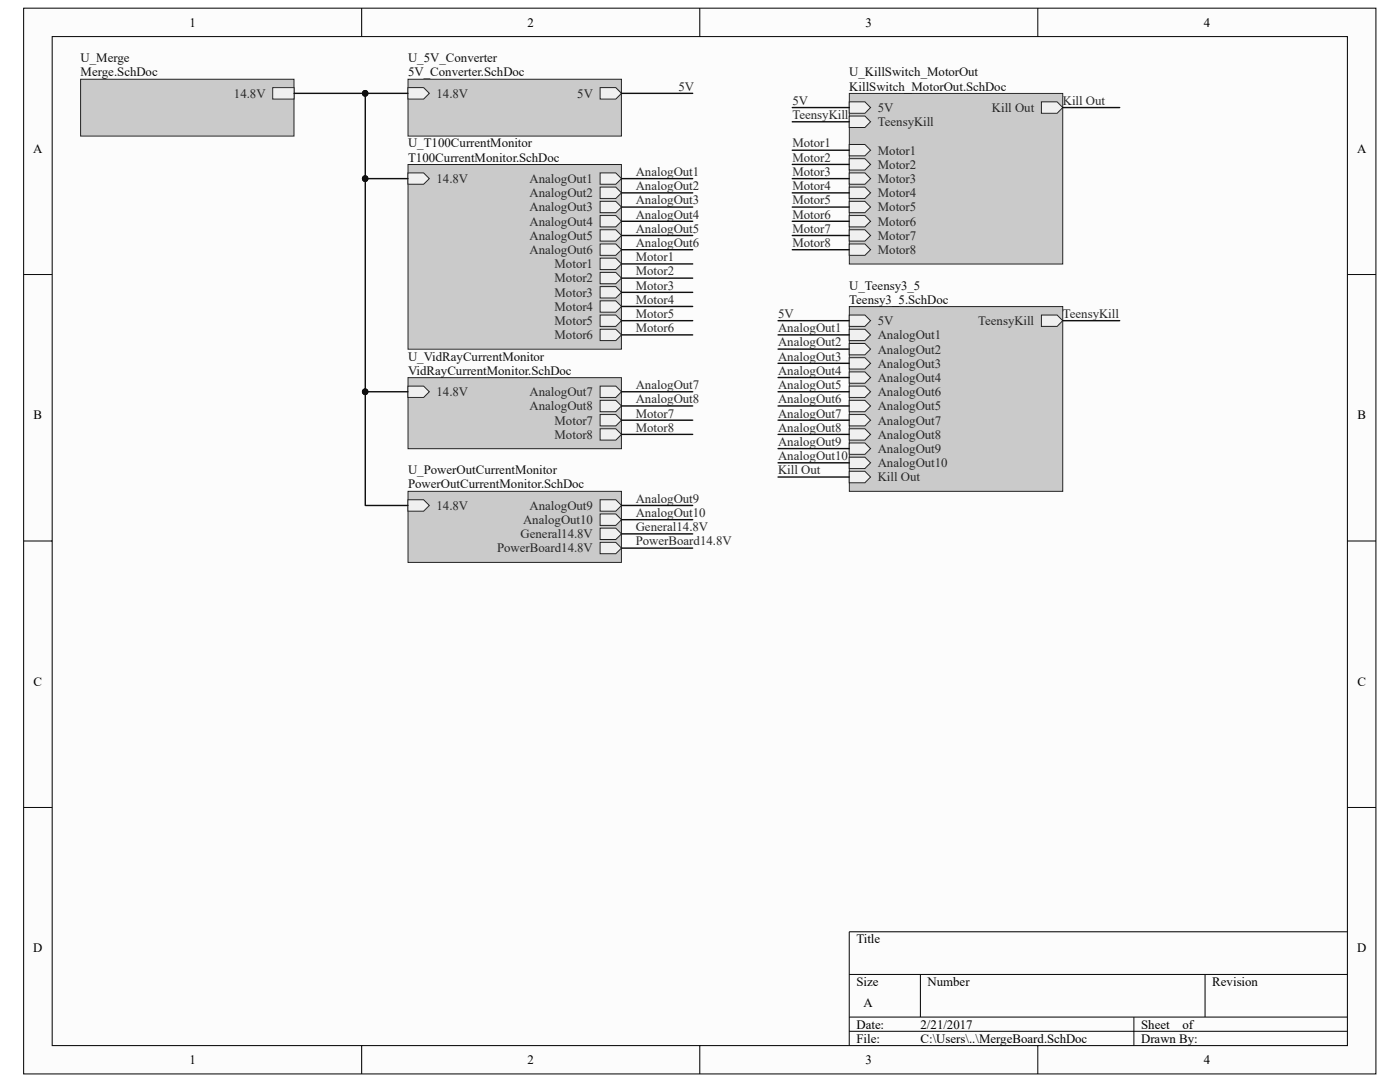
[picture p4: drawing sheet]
<svg xmlns="http://www.w3.org/2000/svg" width="279mm" height="216mm" viewBox="0 0 279 216" stroke-linecap="round" stroke-linejoin="round" font-family="sans-serif">
<path d="M4.7 1.7h269.9v212.6h-269.9z" fill="#fcfcfc"/>
<path d="M4.7 1.6h269.9v212.7h-269.9z" fill="none" stroke="#000" stroke-width=".2"/>
<path d="M10.4 7.3h258.5v201.3h-258.5z" fill="#fcfcfc"/>
<g fill="none" stroke="#000" stroke-width=".2">
<path d="M10.4 7.3h258.5v201.3h-258.5zM72.2 1.6v5.7M139.7 1.6v5.7M207.1 1.6v5.7M4.7 54.8h5.7M268.9 54.8h5.7M4.7 107.9h5.7M268.9 107.9h5.7M4.7 161.1h5.7M268.9 161.1h5.7M169.5 194.4h99.4M183.7 194.4v8.5"/>
<path d="M240.5 194.4v8.5M268.9 185.9h-99.4v22.7M72.2 208.6v5.7M139.7 208.6v5.7M169.5 202.9h99.4M169.5 205.8h99.4M207.1 208.6v5.7M226.3 202.9v5.7"/>
</g>
<path d="M81.4 15.8h42.6v11.4h-42.6z" fill="#cacaca"/>
<path d="M81.4 15.8h42.6v11.4h-42.6z" fill="none" stroke="#262626" stroke-width=".2"/>
<path d="M81.4 17.5h3.1l1.2 1.1-1.2 1.2h-3.1z" fill-rule="evenodd" fill="#f0f0f0"/>
<path d="M81.4 17.5h3.1l1.2 1.1-1.2 1.2h-3.1z" fill="none" stroke="#262626" stroke-width=".2"/>
<path d="M119.8 17.5h3.1l1.1 1.1-1.1 1.2h-3.1z" fill-rule="evenodd" fill="#f0f0f0"/>
<path d="M119.8 17.5h3.1l1.1 1.1-1.1 1.2h-3.1z" fill="none" stroke="#262626" stroke-width=".2"/>
<path d="M81.4 32.9h42.6v36.8h-42.6z" fill="#cacaca"/>
<path d="M81.4 32.8h42.6v36.9h-42.6z" fill="none" stroke="#262626" stroke-width=".2"/>
<path d="M119.8 34.5h3.1l1.1 1.1-1.1 1.2h-3.1z" fill-rule="evenodd" fill="#f0f0f0"/>
<path d="M119.8 34.5h3.1l1.1 1.1-1.1 1.2h-3.1z" fill="none" stroke="#262626" stroke-width=".2"/>
<path d="M119.8 37.3h3.1l1.1 1.2-1.1 1.1h-3.1z" fill-rule="evenodd" fill="#f0f0f0"/>
<path d="M119.8 37.3h3.1l1.1 1.2-1.1 1.1h-3.1z" fill="none" stroke="#262626" stroke-width=".2"/>
<path d="M119.8 40.2h3.1l1.1 1.1-1.1 1.1h-3.1z" fill-rule="evenodd" fill="#f0f0f0"/>
<path d="M119.8 40.2h3.1l1.1 1.1-1.1 1.1h-3.1z" fill="none" stroke="#262626" stroke-width=".2"/>
<path d="M119.8 43h3.1l1.1 1.2-1.1 1.1h-3.1z" fill-rule="evenodd" fill="#f0f0f0"/>
<path d="M119.8 43h3.1l1.1 1.2-1.1 1.1h-3.1z" fill="none" stroke="#262626" stroke-width=".2"/>
<path d="M119.8 45.8h3.1l1.1 1.2-1.1 1.1h-3.1z" fill-rule="evenodd" fill="#f0f0f0"/>
<path d="M119.8 45.8h3.1l1.1 1.2-1.1 1.1h-3.1z" fill="none" stroke="#262626" stroke-width=".2"/>
<path d="M119.8 48.7h3.1l1.1 1.1-1.1 1.1h-3.1z" fill-rule="evenodd" fill="#f0f0f0"/>
<path d="M119.8 48.7h3.1l1.1 1.1-1.1 1.1h-3.1z" fill="none" stroke="#262626" stroke-width=".2"/>
<path d="M119.8 51.5h3.1l1.1 1.2-1.1 1.1h-3.1z" fill-rule="evenodd" fill="#f0f0f0"/>
<path d="M119.8 51.5h3.1l1.1 1.2-1.1 1.1h-3.1z" fill="none" stroke="#262626" stroke-width=".2"/>
<path d="M119.8 54.4h3.1l1.1 1.1-1.1 1.1h-3.1z" fill-rule="evenodd" fill="#f0f0f0"/>
<path d="M119.8 54.4h3.1l1.1 1.1-1.1 1.1h-3.1z" fill="none" stroke="#262626" stroke-width=".2"/>
<path d="M119.8 57.2h3.1l1.1 1.1-1.1 1.2h-3.1z" fill-rule="evenodd" fill="#f0f0f0"/>
<path d="M119.8 57.2h3.1l1.1 1.1-1.1 1.2h-3.1z" fill="none" stroke="#262626" stroke-width=".2"/>
<path d="M119.8 60h3.1l1.1 1.2-1.1 1.1h-3.1z" fill-rule="evenodd" fill="#f0f0f0"/>
<path d="M119.8 60h3.1l1.1 1.2-1.1 1.1h-3.1z" fill="none" stroke="#262626" stroke-width=".2"/>
<path d="M119.8 62.9h3.1l1.1 1.1-1.1 1.1h-3.1z" fill-rule="evenodd" fill="#f0f0f0"/>
<path d="M119.8 62.9h3.1l1.1 1.1-1.1 1.1h-3.1z" fill="none" stroke="#262626" stroke-width=".2"/>
<path d="M119.8 65.7h3.1l1.1 1.1-1.1 1.2h-3.1z" fill-rule="evenodd" fill="#f0f0f0"/>
<path d="M119.8 65.7h3.1l1.1 1.1-1.1 1.2h-3.1z" fill="none" stroke="#262626" stroke-width=".2"/>
<path d="M81.4 34.5h3.1l1.2 1.1-1.2 1.2h-3.1z" fill-rule="evenodd" fill="#f0f0f0"/>
<path d="M81.4 34.5h3.1l1.2 1.1-1.2 1.2h-3.1z" fill="none" stroke="#262626" stroke-width=".2"/>
<path d="M81.4 75.4h42.6v14.1h-42.6z" fill="#cacaca"/>
<path d="M81.4 75.4h42.6v14.1h-42.6z" fill="none" stroke="#262626" stroke-width=".2"/>
<path d="M119.8 77h3.1l1.1 1.2-1.1 1.1h-3.1z" fill-rule="evenodd" fill="#f0f0f0"/>
<path d="M119.8 77h3.1l1.1 1.2-1.1 1.1h-3.1z" fill="none" stroke="#262626" stroke-width=".2"/>
<path d="M119.8 79.9h3.1l1.1 1.1-1.1 1.1h-3.1z" fill-rule="evenodd" fill="#f0f0f0"/>
<path d="M119.8 79.9h3.1l1.1 1.1-1.1 1.1h-3.1z" fill="none" stroke="#262626" stroke-width=".2"/>
<path d="M119.8 82.7h3.1l1.1 1.1-1.1 1.2h-3.1z" fill-rule="evenodd" fill="#f0f0f0"/>
<path d="M119.8 82.7h3.1l1.1 1.1-1.1 1.2h-3.1z" fill="none" stroke="#262626" stroke-width=".2"/>
<path d="M119.8 85.6h3.1l1.1 1.1-1.1 1.1h-3.1z" fill-rule="evenodd" fill="#f0f0f0"/>
<path d="M119.8 85.6h3.1l1.1 1.1-1.1 1.1h-3.1z" fill="none" stroke="#262626" stroke-width=".2"/>
<path d="M81.4 77h3.1l1.2 1.2-1.2 1.1h-3.1z" fill-rule="evenodd" fill="#f0f0f0"/>
<path d="M81.4 77h3.1l1.2 1.2-1.2 1.1h-3.1z" fill="none" stroke="#262626" stroke-width=".2"/>
<path d="M81.4 98.1h42.6v14.1h-42.6z" fill="#cacaca"/>
<path d="M81.4 98h42.6v14.2h-42.6z" fill="none" stroke="#262626" stroke-width=".2"/>
<path d="M119.8 105.4h3.1l1.1 1.1-1.1 1.2h-3.1z" fill-rule="evenodd" fill="#f0f0f0"/>
<path d="M119.8 105.4h3.1l1.1 1.1-1.1 1.2h-3.1z" fill="none" stroke="#262626" stroke-width=".2"/>
<path d="M119.8 108.2h3.1l1.1 1.2-1.1 1.1h-3.1z" fill-rule="evenodd" fill="#f0f0f0"/>
<path d="M119.8 108.2h3.1l1.1 1.2-1.1 1.1h-3.1z" fill="none" stroke="#262626" stroke-width=".2"/>
<path d="M81.4 99.7h3.1l1.2 1.2-1.2 1.1h-3.1z" fill-rule="evenodd" fill="#f0f0f0"/>
<path d="M81.4 99.7h3.1l1.2 1.2-1.2 1.1h-3.1z" fill="none" stroke="#262626" stroke-width=".2"/>
<path d="M119.8 99.7h3.1l1.1 1.2-1.1 1.1h-3.1z" fill-rule="evenodd" fill="#f0f0f0"/>
<path d="M119.8 99.7h3.1l1.1 1.2-1.1 1.1h-3.1z" fill="none" stroke="#262626" stroke-width=".2"/>
<path d="M119.8 102.6h3.1l1.1 1.1-1.1 1.1h-3.1z" fill-rule="evenodd" fill="#f0f0f0"/>
<path d="M119.8 102.6h3.1l1.1 1.1-1.1 1.1h-3.1z" fill="none" stroke="#262626" stroke-width=".2"/>
<path d="M169.5 61.2h42.6v36.8h-42.6z" fill="#cacaca"/>
<path d="M169.5 61.2h42.6v36.8h-42.6z" fill="none" stroke="#262626" stroke-width=".2"/>
<path d="M169.5 62.9h3.1l1.1 1.1-1.1 1.1h-3.1z" fill-rule="evenodd" fill="#f0f0f0"/>
<path d="M169.5 62.9h3.1l1.1 1.1-1.1 1.1h-3.1z" fill="none" stroke="#262626" stroke-width=".2"/>
<path d="M207.8 62.9h3.2l1.1 1.1-1.1 1.1h-3.2z" fill-rule="evenodd" fill="#f0f0f0"/>
<path d="M207.8 62.9h3.2l1.1 1.1-1.1 1.1h-3.2z" fill="none" stroke="#262626" stroke-width=".2"/>
<path d="M169.5 65.7h3.1l1.1 1.1-1.1 1.2h-3.1z" fill-rule="evenodd" fill="#f0f0f0"/>
<path d="M169.5 65.7h3.1l1.1 1.1-1.1 1.2h-3.1z" fill="none" stroke="#262626" stroke-width=".2"/>
<path d="M169.5 68.5h3.1l1.1 1.2-1.1 1.1h-3.1z" fill-rule="evenodd" fill="#f0f0f0"/>
<path d="M169.5 68.5h3.1l1.1 1.2-1.1 1.1h-3.1z" fill="none" stroke="#262626" stroke-width=".2"/>
<path d="M169.5 71.4h3.1l1.1 1.1-1.1 1.1h-3.1z" fill-rule="evenodd" fill="#f0f0f0"/>
<path d="M169.5 71.4h3.1l1.1 1.1-1.1 1.1h-3.1z" fill="none" stroke="#262626" stroke-width=".2"/>
<path d="M169.5 74.2h3.1l1.1 1.1-1.1 1.2h-3.1z" fill-rule="evenodd" fill="#f0f0f0"/>
<path d="M169.5 74.2h3.1l1.1 1.1-1.1 1.2h-3.1z" fill="none" stroke="#262626" stroke-width=".2"/>
<path d="M169.5 77h3.1l1.1 1.2-1.1 1.1h-3.1z" fill-rule="evenodd" fill="#f0f0f0"/>
<path d="M169.5 77h3.1l1.1 1.2-1.1 1.1h-3.1z" fill="none" stroke="#262626" stroke-width=".2"/>
<path d="M169.5 79.9h3.1l1.1 1.1-1.1 1.1h-3.1z" fill-rule="evenodd" fill="#f0f0f0"/>
<path d="M169.5 79.9h3.1l1.1 1.1-1.1 1.1h-3.1z" fill="none" stroke="#262626" stroke-width=".2"/>
<path d="M169.5 82.7h3.1l1.1 1.1-1.1 1.2h-3.1z" fill-rule="evenodd" fill="#f0f0f0"/>
<path d="M169.5 82.7h3.1l1.1 1.1-1.1 1.2h-3.1z" fill="none" stroke="#262626" stroke-width=".2"/>
<path d="M169.5 85.6h3.1l1.1 1.1-1.1 1.1h-3.1z" fill-rule="evenodd" fill="#f0f0f0"/>
<path d="M169.5 85.6h3.1l1.1 1.1-1.1 1.1h-3.1z" fill="none" stroke="#262626" stroke-width=".2"/>
<path d="M169.5 94h3.1l1.1 1.2-1.1 1.1h-3.1z" fill-rule="evenodd" fill="#f0f0f0"/>
<path d="M169.5 94h3.1l1.1 1.2-1.1 1.1h-3.1z" fill="none" stroke="#262626" stroke-width=".2"/>
<path d="M169.5 88.4h3.1l1.1 1.1-1.1 1.2h-3.1z" fill-rule="evenodd" fill="#f0f0f0"/>
<path d="M169.5 88.4h3.1l1.1 1.1-1.1 1.2h-3.1z" fill="none" stroke="#262626" stroke-width=".2"/>
<path d="M169.5 91.2h3.1l1.1 1.2-1.1 1.1h-3.1z" fill-rule="evenodd" fill="#f0f0f0"/>
<path d="M169.5 91.2h3.1l1.1 1.2-1.1 1.1h-3.1z" fill="none" stroke="#262626" stroke-width=".2"/>
<path d="M169.5 18.7h42.6v34h-42.6z" fill="#cacaca"/>
<path d="M169.5 18.6h42.6v34.1h-42.6z" fill="none" stroke="#262626" stroke-width=".2"/>
<path d="M169.5 48.7h3.1l1.1 1.1-1.1 1.1h-3.1z" fill-rule="evenodd" fill="#f0f0f0"/>
<path d="M169.5 48.7h3.1l1.1 1.1-1.1 1.1h-3.1z" fill="none" stroke="#262626" stroke-width=".2"/>
<path d="M169.5 45.8h3.1l1.1 1.2-1.1 1.1h-3.1z" fill-rule="evenodd" fill="#f0f0f0"/>
<path d="M169.5 45.8h3.1l1.1 1.2-1.1 1.1h-3.1z" fill="none" stroke="#262626" stroke-width=".2"/>
<path d="M169.5 23.2h3.1l1.1 1.1-1.1 1.1h-3.1z" fill-rule="evenodd" fill="#f0f0f0"/>
<path d="M169.5 23.2h3.1l1.1 1.1-1.1 1.1h-3.1z" fill="none" stroke="#262626" stroke-width=".2"/>
<path d="M207.8 20.3h3.2l1.1 1.2-1.1 1.1h-3.2z" fill-rule="evenodd" fill="#f0f0f0"/>
<path d="M207.8 20.3h3.2l1.1 1.2-1.1 1.1h-3.2z" fill="none" stroke="#262626" stroke-width=".2"/>
<path d="M169.5 28.8h3.1l1.1 1.2-1.1 1.1h-3.1z" fill-rule="evenodd" fill="#f0f0f0"/>
<path d="M169.5 28.8h3.1l1.1 1.2-1.1 1.1h-3.1z" fill="none" stroke="#262626" stroke-width=".2"/>
<path d="M169.5 31.7h3.1l1.1 1.1-1.1 1.1h-3.1z" fill-rule="evenodd" fill="#f0f0f0"/>
<path d="M169.5 31.7h3.1l1.1 1.1-1.1 1.1h-3.1z" fill="none" stroke="#262626" stroke-width=".2"/>
<path d="M169.5 34.5h3.1l1.1 1.1-1.1 1.2h-3.1z" fill-rule="evenodd" fill="#f0f0f0"/>
<path d="M169.5 34.5h3.1l1.1 1.1-1.1 1.2h-3.1z" fill="none" stroke="#262626" stroke-width=".2"/>
<path d="M169.5 37.3h3.1l1.1 1.2-1.1 1.1h-3.1z" fill-rule="evenodd" fill="#f0f0f0"/>
<path d="M169.5 37.3h3.1l1.1 1.2-1.1 1.1h-3.1z" fill="none" stroke="#262626" stroke-width=".2"/>
<path d="M169.5 40.2h3.1l1.1 1.1-1.1 1.1h-3.1z" fill-rule="evenodd" fill="#f0f0f0"/>
<path d="M169.5 40.2h3.1l1.1 1.1-1.1 1.1h-3.1z" fill="none" stroke="#262626" stroke-width=".2"/>
<path d="M169.5 43h3.1l1.1 1.2-1.1 1.1h-3.1z" fill-rule="evenodd" fill="#f0f0f0"/>
<path d="M169.5 43h3.1l1.1 1.2-1.1 1.1h-3.1z" fill="none" stroke="#262626" stroke-width=".2"/>
<path d="M169.5 20.3h3.1l1.1 1.2-1.1 1.1h-3.1z" fill-rule="evenodd" fill="#f0f0f0"/>
<path d="M169.5 20.3h3.1l1.1 1.2-1.1 1.1h-3.1z" fill="none" stroke="#262626" stroke-width=".2"/>
<path d="M16.1 15.8h42.6v11.4h-42.6z" fill="#cacaca"/>
<path d="M16.1 15.8h42.6v11.4h-42.6z" fill="none" stroke="#262626" stroke-width=".2"/>
<path d="M54.4 17.5h4.3v2.3h-4.3z" fill="#f0f0f0"/>
<path d="M54.4 17.5h4.3v2.3h-4.3z" fill="none" stroke="#262626" stroke-width=".2"/>
<g fill="none" stroke="#0e0e0e" stroke-width=".28">
<path d="M58.7 18.6h22.7M72.9 18.6v17h8.5M124 18.6h14.2M72.9 35.6v42.6h8.5M124 35.6h14.2M124 38.5h14.2M158.1 21.5h11.4M158.1 35.6h11.4M158.1 38.5h11.4M158.1 24.3h11.4M158.1 30h11.4M158.1 32.8h11.4"/>
<path d="M212.1 21.5h11.4M124 41.3h14.2M124 44.2h14.2M124 47h14.2M124 49.8h14.2M124 52.7h14.2M124 55.5h14.2M124 58.3h14.2M158.1 41.3h11.4M158.1 44.2h11.4M158.1 47h11.4M158.1 49.8h11.4"/>
<path d="M72.9 78.2v22.7h8.5M124 64h14.2M124 61.2h14.2M124 66.8h14.2M124 78.2h14.2M155.3 64h14.2M155.3 66.8h14.2M155.3 78.2h14.2M155.3 69.7h14.2M155.3 72.5h14.2M155.3 75.3h14.2M212.1 64h11.4"/>
<path d="M124 81h14.2M124 83.8h14.2M124 86.7h14.2M155.3 81h14.2M155.3 83.8h14.2M155.3 86.7h14.2M155.3 89.5h14.2M155.3 92.4h14.2M155.3 95.2h14.2M124 100.9h14.2M124 103.7h14.2M124 106.5h14.2"/>
<path d="M124 109.4h14.2"/>
</g>
<g fill="#0e0e0e" stroke="#0e0e0e" stroke-width=".2">
<circle cx="72.9" cy="18.6" r=".56"/>
<circle cx="72.9" cy="35.6" r=".56"/>
<circle cx="72.9" cy="78.2" r=".56"/>
</g>
<g font-size="2.6">
<text x="37.8" y="5.3">1</text>
<text x="105.3" y="5.3">2</text>
<text x="172.8" y="5.3">3</text>
<text x="240.2" y="5.3">4</text>
<text x="6.6" y="30.5">A</text>
<text x="270.8" y="30.5">A</text>
<text x="6.7" y="83.7">B</text>
<text x="270.9" y="83.7">B</text>
<text x="6.7" y="136.8">C</text>
<text x="270.9" y="136.8">C</text>
<text x="6.6" y="190">D</text>
<text x="170.9" y="188.2">Title</text>
<text x="270.8" y="190">D</text>
<text x="170.9" y="196.7">Size</text>
<text x="185.1" y="196.7">Number</text>
<text x="241.9" y="196.7">Revision</text>
<text x="172.3" y="201">A</text>
<text x="170.9" y="205.2">Date:</text>
<text x="170.9" y="208.1">File:</text>
<text x="183.7" y="208.1">C:\Users\..\MergeBoard.SchDoc</text>
<text x="183.7" y="205.2">2/21/2017</text>
<text x="227.7" y="208.1">Drawn By:</text>
<text x="227.8" y="205.2">Sheet</text>
<text x="236" y="205.2">of</text>
<text x="37.8" y="212.3">1</text>
<text x="105.3" y="212.3">2</text>
<text x="172.8" y="212.3">3</text>
<text x="240.2" y="212.3">4</text>
</g>
<g font-size="2.6" fill="#0e0e0e">
<text x="16.1" y="12.4">U_Merge</text>
<text x="16.1" y="15.2">Merge.SchDoc</text>
<text x="81.4" y="12.4">U_5V_Converter</text>
<text x="81.4" y="15.2">5V_Converter.SchDoc</text>
<text x="169.5" y="15.2">U_KillSwitch_MotorOut</text>
<text x="169.5" y="18.1">KillSwitch_MotorOut.SchDoc</text>
<text x="81.4" y="29.4">U_T100CurrentMonitor</text>
<text x="81.4" y="32.3">T100CurrentMonitor.SchDoc</text>
<text x="169.5" y="57.8">U_Teensy3_5</text>
<text x="169.5" y="60.6">Teensy3_5.SchDoc</text>
<text x="81.4" y="72">U_VidRayCurrentMonitor</text>
<text x="81.4" y="74.8">VidRayCurrentMonitor.SchDoc</text>
<text x="81.4" y="94.6">U_PowerOutCurrentMonitor</text>
<text x="81.4" y="97.5">PowerOutCurrentMonitor.SchDoc</text>
</g>
<g font-size="2.6" fill="#262626">
<text x="46.7" y="19.5">14.8V</text>
<text x="87.1" y="19.5">14.8V</text>
<text x="115.2" y="19.5">5V</text>
<text x="135.4" y="18.1">5V</text>
<text x="158.1" y="20.9">5V</text>
<text x="158.1" y="23.7">TeensyKill</text>
<text x="175.2" y="22.3">5V</text>
<text x="198" y="22.3">Kill Out</text>
<text x="212.1" y="20.9">Kill Out</text>
<text x="158.1" y="29.4">Motor1</text>
<text x="175.2" y="25.2">TeensyKill</text>
<text x="126.9" y="35.1">AnalogOut1</text>
<text x="158.1" y="32.3">Motor2</text>
<text x="158.1" y="35.1">Motor3</text>
<text x="175.2" y="30.8">Motor1</text>
<text x="175.2" y="33.7">Motor2</text>
<text x="87.1" y="36.5">14.8V</text>
<text x="105.7" y="36.5">AnalogOut1</text>
<text x="105.7" y="39.3">AnalogOut2</text>
<text x="126.9" y="37.9">AnalogOut2</text>
<text x="126.9" y="40.8">AnalogOut3</text>
<text x="158.1" y="37.9">Motor4</text>
<text x="158.1" y="40.8">Motor5</text>
<text x="175.2" y="36.5">Motor3</text>
<text x="175.2" y="39.3">Motor4</text>
<text x="105.7" y="42.2">AnalogOut3</text>
<text x="105.7" y="45">AnalogOut4</text>
<text x="105.7" y="47.9">AnalogOut5</text>
<text x="126.9" y="43.6">AnalogOut4</text>
<text x="126.9" y="46.4">AnalogOut5</text>
<text x="158.1" y="43.6">Motor6</text>
<text x="158.1" y="46.4">Motor7</text>
<text x="175.2" y="47.9">Motor7</text>
<text x="175.2" y="42.2">Motor5</text>
<text x="175.2" y="45">Motor6</text>
<text x="105.7" y="50.7">AnalogOut6</text>
<text x="110.7" y="53.5">Motor1</text>
<text x="126.9" y="49.3">AnalogOut6</text>
<text x="126.9" y="52.1">Motor1</text>
<text x="158.1" y="49.3">Motor8</text>
<text x="175.2" y="50.7">Motor8</text>
<text x="110.7" y="56.4">Motor2</text>
<text x="110.7" y="59.2">Motor3</text>
<text x="126.9" y="54.9">Motor2</text>
<text x="126.9" y="57.8">Motor3</text>
<text x="110.7" y="62">Motor4</text>
<text x="110.7" y="64.9">Motor5</text>
<text x="126.9" y="60.6">Motor4</text>
<text x="126.9" y="63.5">Motor5</text>
<text x="155.3" y="63.5">5V</text>
<text x="175.2" y="64.9">5V</text>
<text x="195.2" y="64.9">TeensyKill</text>
<text x="212.1" y="63.5">TeensyKill</text>
<text x="110.7" y="67.7">Motor6</text>
<text x="126.9" y="66.3">Motor6</text>
<text x="155.3" y="66.3">AnalogOut1</text>
<text x="155.3" y="69.1">AnalogOut2</text>
<text x="155.3" y="72">AnalogOut3</text>
<text x="175.2" y="67.7">AnalogOut1</text>
<text x="175.2" y="70.5">AnalogOut2</text>
<text x="126.9" y="77.6">AnalogOut7</text>
<text x="155.3" y="74.8">AnalogOut4</text>
<text x="155.3" y="77.6">AnalogOut5</text>
<text x="175.2" y="73.4">AnalogOut3</text>
<text x="175.2" y="76.2">AnalogOut4</text>
<text x="87.1" y="79.1">14.8V</text>
<text x="105.7" y="79.1">AnalogOut7</text>
<text x="105.7" y="81.9">AnalogOut8</text>
<text x="126.9" y="80.5">AnalogOut8</text>
<text x="126.9" y="83.3">Motor7</text>
<text x="155.3" y="80.5">AnalogOut6</text>
<text x="155.3" y="83.3">AnalogOut7</text>
<text x="175.2" y="79.1">AnalogOut6</text>
<text x="175.2" y="81.9">AnalogOut5</text>
<text x="110.7" y="84.7">Motor7</text>
<text x="110.7" y="87.5">Motor8</text>
<text x="126.9" y="86.1">Motor8</text>
<text x="155.3" y="86.1">AnalogOut8</text>
<text x="155.3" y="89">AnalogOut9</text>
<text x="175.2" y="84.7">AnalogOut7</text>
<text x="175.2" y="87.5">AnalogOut8</text>
<text x="155.3" y="91.8">AnalogOut10</text>
<text x="155.3" y="94.6">Kill Out</text>
<text x="175.2" y="90.4">AnalogOut9</text>
<text x="175.2" y="93.2">AnalogOut10</text>
<text x="87.1" y="101.7">14.8V</text>
<text x="105.7" y="101.7">AnalogOut9</text>
<text x="126.9" y="100.3">AnalogOut9</text>
<text x="175.2" y="96.1">Kill Out</text>
<text x="103.9" y="107.4">General14.8V</text>
<text x="104.4" y="104.6">AnalogOut10</text>
<text x="126.9" y="106">General14.8V</text>
<text x="126.9" y="103.1">AnalogOut10</text>
<text x="99.2" y="110.2">PowerBoard14.8V</text>
<text x="126.9" y="108.8">PowerBoard14.8V</text>
</g>
</svg>
